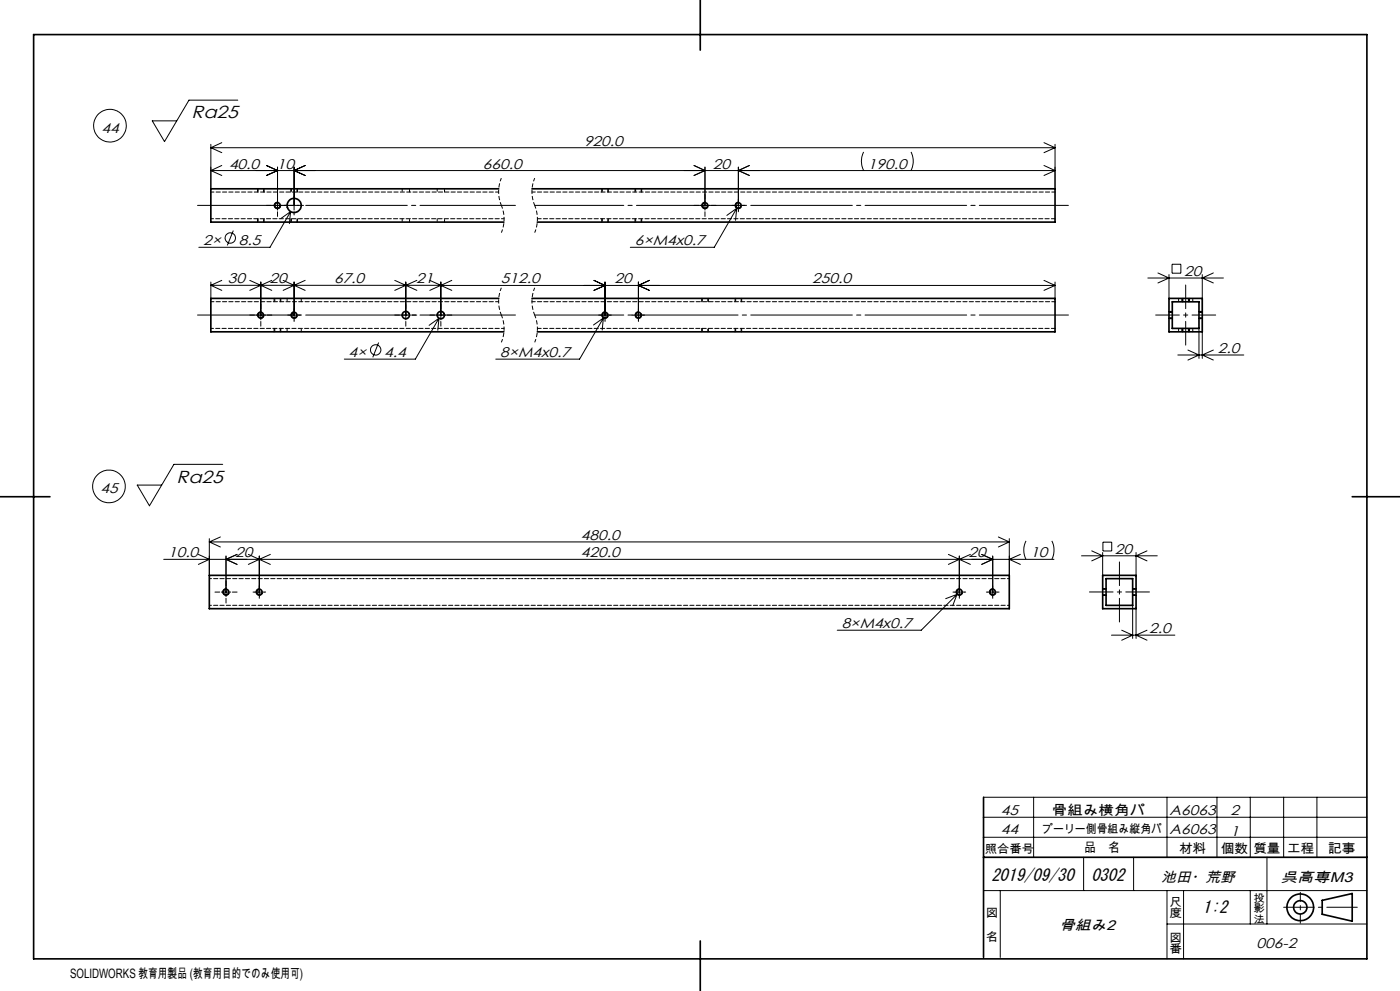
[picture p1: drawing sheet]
<svg xmlns="http://www.w3.org/2000/svg" width="420mm" height="297mm" viewBox="0 0 420 297" stroke-linecap="round" stroke-linejoin="round" font-family="sans-serif">
<g fill="none" stroke="#000" stroke-width=".3">
<path d="M71.3 30h-14.6l-7.3 12.4-3.7-6.2h7.3M63.3 51.1h253.2M63.3 51.1l3.2 1.5M63.3 43.2v13.4M63.3 44.3h253.2M63.3 44.3l3.2 1.5M66.5 49.6l-3.2 1.5M66.5 42.8l-3.2 1.5M77.3 56.6v1M79.2 56.6v1M79.9 49.6l3.4 1.5-3.4 1.5M83.3 50.1v12.9"/>
<path d="M87.2 56.6v1M88.2 50.1v12.9M89.3 56.6v1M91.5 49.6l-3.3 1.5 3.3 1.5M180.5 56.6v1M182.5 56.6v1M190.5 56.6v1M192.5 56.6v1M208.2 49.6l3.3 1.5-3.3 1.5M211.5 50.1v12.9M221.5 50.1v12.9M224.8 49.6l-3.3 1.5 3.3 1.5"/>
<path d="M259.1 45.5a6.1 6.1 0 0 0 0 5.6M273.3 45.5a6.1 6.1 0 0 1 0 5.6M313.2 49.6l3.3 1.5M313.2 42.8l3.3 1.5M316.5 51.1l-3.3 1.5M316.5 43.2v13.4M316.5 44.3l-3.3 1.5M70 69.1l-1.8 4.5M77.3 65.6v1M79.2 65.6v1M79.9 61.6h1.5M81.8 61.6h2.8"/>
<path d="M83.3 63.5v1.4M83.5 60.6a1.01 1.01 0 0 0-1.2 .7 1.01 1.01 0 0 0 .7 1.2 1.01 1.01 0 0 0 1.2-.7M85.1 61.6h1.4M86.9 61.6h2.7M87.2 63.4l-6.2 10.7h-21.3M87.2 63.4l-3 2.1M87.2 63.4l-.4 3.6M87.2 65.6v1M88.2 63.5v.9M89.3 65.6v1M90.1 61.6h1M180.5 65.6v1"/>
<path d="M182.5 65.6v1M190.5 65.6v1M192.5 65.6v1M208.2 61.6h1.4M210.1 61.6h2.8M211.5 63.5v1.4M211.8 60.6a1.01 1.01 0 0 0-1.3 .7 1.01 1.01 0 0 0 .7 1.2 1.01 1.01 0 0 0 1.3-.7M213.4 61.6h1.4M219.6 61.6h.4M220.1 61.6h2.8M221 62.4l-6.7 11.7h-25.2M221 62.4l-2.9 2.2"/>
<path d="M221 62.4l-.3 3.6M221.5 63.1v.4M221.8 60.6a1.01 1.01 0 0 0-1.3 .7 1.01 1.01 0 0 0 .7 1.2 1.01 1.01 0 0 0 1.3-.7M223 61.6h.4M351.6 79.2h2.7v2.7h-2.7zM63.3 84.5v4.9M63.3 85.5h69M63.3 85.5l3.2 1.5M66.5 84l-3.2 1.5M74.9 94.4h1.4M74.9 84l3.3 1.5M76.8 94.4h2.9"/>
<path d="M78.2 96.3v1.5M78.2 84.5v11.3M78.2 85.5l-3.3 1.5M78.2 85.5l3.3 1.5M78.5 93.5a1 1 0 0 0-1.2 .7 1 1 0 0 0 .7 1.2 1 1 0 0 0 1.2-.7M80.2 94.4h1.3M81.5 84l-3.3 1.5M82.2 89.4v1M82.2 98.4v1M84.2 89.4v1M84.2 98.4v1M84.9 84l3.3 1.5"/>
<path d="M86.3 94.4h.4M86.9 94.4h2.7M88.2 96v.3M88.2 84.5v11.3M88.2 85.5l-3.3 1.5M88.2 85.5l3.3 1.5M88.5 93.5a1 1 0 0 0-1.2 .7 1 1 0 0 0 .7 1.2 1 1 0 0 0 1.2-.7M89.8 94.4h.3M91.5 84l-3.3 1.5M118.4 94.4h1.4M118.4 84l3.3 1.5M120.3 94.4h2.9"/>
<path d="M121.7 96.3v1.5M121.7 84.5v11.3M121.7 85.5l-3.3 1.5M121.7 85.5l3.4 1.5M123.6 94.4h1.4M125.1 84l-3.4 1.5M128.9 94.4h1.5M128.9 84l3.4 1.5M130.8 94.4h2.8M131.7 95.4l-7.1 12.2h-21.3M131.7 95.4l-3 2.1M131.7 95.4l-.4 3.6"/>
<path d="M132.3 96.3v1.5M132.3 84.5v11.3M132.3 85.5l-3.4 1.5M132.3 85.5h184.2M132.3 85.5l3.2 1.5M134.1 94.4h1.4M135.5 84l-3.2 1.5M178.2 84l3.3 1.5-3.3 1.5M179.6 94.4h.4M180.1 94.4h2.8M181 95.3l-7.1 12.3h-25.2M181 95.3l-3 2.1"/>
<path d="M181 95.3l-.3 3.6M181.5 96v.3M181.5 84.5v11.3M181.8 93.5a.98 .98 0 0 0-1.2 .7 .98 .98 0 0 0 .7 1.2 .98 .98 0 0 0 1.2-.7M183 94.4h.4M189.6 94.4h.4M190.1 94.4h2.8M191.5 96v.3M191.5 84.5v11.3M191.8 93.5a1 1 0 0 0-1.3 .7 1 1 0 0 0 .8 1.2 1 1 0 0 0 1.2-.7M193 94.4h.4M194.8 84l-3.3 1.5 3.3 1.5"/>
<path d="M210.5 89.4v1M210.5 98.4v1M212.5 89.4v1M212.5 98.4v1M220.5 89.4v1M220.5 98.4v1M222.5 89.4v1M222.5 98.4v1M313.2 84l3.3 1.5M316.5 84.5v4.9M316.5 85.5l-3.3 1.5M344.3 83.3h22.7"/>
<path d="M347.4 81.8l3.3 1.5-3.3 1.5M350.7 93.4h1M350.7 95.4h1M350.7 82.3v7.1M354.7 89.4v1M354.7 98.4v1M356.7 89.4v1M356.7 98.4v1M359.7 93.4h1M359.7 95.4h1M359.7 98.4v9M360.7 99.4v8"/>
<path d="M360.7 82.3v7.1M364 81.8l-3.3 1.5 3.3 1.5M113.6 102.7l-1.8 4.4M353.3 106.4h19.8M356.4 104.9l3.3 1.5-3.3 1.5M364 104.9l-3.3 1.5 3.3 1.5M66.8 139.2h-14.6l-7.4 12.4-3.6-6.2h7.3M49.1 167.6h267.1M59.5 166.2l3.3 1.4-3.3 1.6M62.8 162.4h240M62.8 161.4v11M62.8 162.4l3.3 1.5"/>
<path d="M64.5 177.4h1.4M66.1 160.9l-3.3 1.5M66.4 177.4h2.8M67.8 179.3v1.4M67.8 166.6v12.2M68.1 176.5a.99 .99 0 0 0-1.3 .7 .99 .99 0 0 0 .7 1.2 .99 .99 0 0 0 1.3-.7M69.7 177.4h1.4M71.1 166.2l-3.3 1.4 3.3 1.6M74.5 166.2l3.3 1.4M75.9 177.4h.4M76.4 177.4h2.8M77.8 166.6v12.2"/>
<path d="M77.8 167.6l-3.3 1.6M77.8 167.6l3.3 1.6M77.8 179v.3M78.1 176.5a1 1 0 0 0-1.3 .7 1 1 0 0 0 .7 1.2 1 1 0 0 0 1.3-.7M79.3 177.4h.4M81.1 166.2l-3.3 1.4M284.5 166.2l3.3 1.4M285.9 177.4h.4M286.4 177.4h2.8M287.1 178.1l-10.7 10.8h-25.2M287.1 178.1l-3.4 1.3M287.1 178.1l-1.3 3.4"/>
<path d="M287.8 167.6l3.3 1.6M287.8 166.6v12.2M287.8 167.6l-3.3 1.6M287.8 179v.3M288.1 176.5a1 1 0 0 0-1.3 .7 1 1 0 0 0 .8 1.2 1 1 0 0 0 1.2-.7M289.3 177.4h.4M291.1 166.2l-3.3 1.4M294.5 166.2l3.3 1.4-3.3 1.6M295.9 177.4h.4M296.4 177.4h2.8M297.8 166.6v12.2M297.8 179v.3"/>
<path d="M298.1 176.5a1 1 0 0 0-1.3 .7 1 1 0 0 0 .7 1.2 1 1 0 0 0 1.3-.7M299.3 177.4h.4M299.5 160.9l3.3 1.5M302.8 161.4v11M302.8 162.4l-3.3 1.5M306.1 166.2l-3.3 1.4 3.3 1.6M307.8 162.1a6.1 6.1 0 0 0 0 5.5M315.6 162.1a6.4 6.4 0 0 1 0 5.5M324.4 166.6h22.8M327.5 165.1l3.3 1.5-3.3 1.5M330.8 178.4h1M330.8 176.4h1"/>
<path d="M330.8 165.6v6.8M330.9 162.5h2.6v2.6h-2.6zM339.8 178.4h1M339.8 176.4h1M340.8 165.6v6.8M344.1 165.1l-3.3 1.5 3.3 1.5M333.4 190.4h19.1M336.5 188.9l3.3 1.5-3.3 1.5M339.8 181.4v9.9M340.8 182.4v8.9M344.1 188.9l-3.3 1.5 3.3 1.5M295.1 238.9h115"/>
<path d="M310.1 238.9v18M350.1 238.9v18M365.1 238.9v18M375.1 238.9v18M385.1 238.9v18M395.1 238.9v18M295.1 250.9h115M295.1 244.9h115M325.1 256.9v10M340.1 256.9v10M380.1 256.9v20M295.1 266.9h115"/>
<path d="M300.1 266.9v20M350.1 276.9h60M350.1 266.9v20.4M355.1 266.9v20.5M375.1 266.9v10"/>
<circle cx="33" cy="37.7" r="4.9"/>
<circle cx="69.1" cy="71.3" r="1.55"/>
<circle cx="112.7" cy="104.9" r="1.55"/>
<circle cx="32.7" cy="145.8" r="4.9"/>
</g>
<path d="M150.4 53.4a10.6 10.6 0 0 0 0 8.2M160.4 53.4a10.6 10.6 0 0 0 0 8.2M150.4 61.6a10.6 10.6 0 0 1 0 8.1M160.4 61.6a10.6 10.6 0 0 1 0 8.1M150.4 86.2a10.6 10.6 0 0 0 0 8.2M150.4 94.4a10.6 10.6 0 0 1 0 8.2M160.4 86.2a10.6 10.6 0 0 0 0 8.2M160.4 94.4a10.6 10.6 0 0 1 0 8.2" fill="none" stroke="#000" stroke-width=".3" stroke-dasharray="1.3 .6" stroke-dashoffset=".2" stroke-linecap="butt"/>
<g fill="none" stroke="#000" stroke-width=".5">
<path d="M10.1 10.4h400v277h-400zM210.1 0v15M149.6 56.6h-86.3v10h87.9M159.6 56.6h156.9v10h-155.3M149.6 89.4h-86.3v10h87.9M159.6 89.4h156.9v10h-155.3M350.7 89.4h10v10h-10zM351.7 90.4h8v8h-8zM0 148.9h15M405.7 148.9h14.3M62.8 172.4h240v10h-240zM330.8 172.4h10v10h-10z"/>
<path d="M331.8 173.4h8v8h-8zM295.1 238.9v48M295.1 256.9h115M396.7 269.8l9-2v8.3l-9-2.1zM210.1 282v15"/>
<circle cx="83.2" cy="61.6" r=".82"/>
<circle cx="88.2" cy="61.6" r="2.11"/>
<circle cx="211.5" cy="61.6" r=".82"/>
<circle cx="221.5" cy="61.6" r=".83"/>
<circle cx="78.2" cy="94.4" r=".82"/>
<circle cx="88.2" cy="94.4" r=".82"/>
<circle cx="121.7" cy="94.4" r="1.1"/>
<circle cx="132.2" cy="94.4" r="1.09"/>
<circle cx="181.5" cy="94.4" r=".83"/>
<circle cx="191.5" cy="94.4" r=".82"/>
<circle cx="67.8" cy="177.4" r=".82"/>
<circle cx="77.8" cy="177.4" r=".82"/>
<circle cx="287.8" cy="177.4" r=".82"/>
<circle cx="297.8" cy="177.4" r=".83"/>
<circle cx="390.1" cy="271.9" r="4"/>
<circle cx="390.1" cy="271.9" r="2"/>
</g>
<path d="M346.7 94.4h18M355.7 103.4v-18M326.8 177.4h18M335.8 186.4v-18" fill="none" stroke="#000" stroke-width=".3" stroke-dasharray="30.5 1.3 1.3 1.3" stroke-dashoffset="23.4"/>
<path d="M390.1 276.7v-9.3" fill="none" stroke="#000" stroke-width=".3" stroke-dasharray="30.5 1.3 1.3 1.3" stroke-dashoffset="27.8"/>
<path d="M385.1 271.9h22.1" fill="none" stroke="#000" stroke-width=".3" stroke-dasharray="30.5 1.3 1.3 1.3" stroke-dashoffset="21.3"/>
<path d="M154.6 61.6h-95.3M154.6 94.4h-95.3" fill="none" stroke="#000" stroke-width=".3" stroke-dasharray="30.5 1.3 1.3 1.3" stroke-dashoffset="1.8"/>
<path d="M320.5 61.6h-160.1M320.5 94.4h-160.1" fill="none" stroke="#000" stroke-width=".3" stroke-dasharray="30.5 1.3 1.3 1.3" stroke-dashoffset="3.8"/>
<path d="M316.5 65.6h-155.3M316.5 98.4h-155.3" fill="none" stroke="#000" stroke-width=".3" stroke-dasharray="1.3 .6" stroke-dashoffset=".1"/>
<path d="M149.6 57.6h-86.3M316.5 57.6h-156.9M149.6 90.4h-86.3M316.5 90.4h-156.9" fill="none" stroke="#000" stroke-width=".3" stroke-dasharray="1.3 .6" stroke-dashoffset=".3"/>
<g fill="none" stroke="#000" stroke-width=".3" stroke-dasharray="1.3 .6" stroke-dashoffset=".5">
<path d="M77.4 56.6v1M79.1 57.6v-1M87.4 56.6v1M89.1 57.6v-1M120.7 56.6v1M122.9 57.6v-1M131.2 56.6v1M133.4 57.6v-1M180.7 56.6v1M182.4 57.6v-1M190.7 56.6v1M192.4 57.6v-1"/>
<path d="M77.4 65.6v1M79.1 66.6v-1M87.4 65.6v1M89.1 66.6v-1M120.7 65.6v1M122.9 66.6v-1M131.2 65.6v1M133.4 66.6v-1M151.2 65.6h-87.9M180.7 65.6v1M182.4 66.6v-1M190.7 65.6v1"/>
<path d="M192.4 66.6v-1M82.4 98.4v1M82.4 89.4v1M84.1 99.4v-1M84.1 90.4v-1M86.1 98.4v1M86.1 89.4v1M90.4 99.4v-1M90.4 90.4v-1M151.2 98.4h-87.9M210.7 98.4v1M210.7 89.4v1"/>
<path d="M212.4 99.4v-1M212.4 90.4v-1M220.7 98.4v1M220.7 89.4v1M222.4 99.4v-1M222.4 90.4v-1M350.7 95.2h1M350.7 95.5h1M351.7 93.6h-1M351.7 93.3h-1M353.6 89.4v1M353.6 98.4v1"/>
<path d="M354.9 98.4v1M354.9 89.4v1M356.5 99.4v-1M356.5 90.4v-1M357.8 90.4v-1M357.8 99.4v-1M359.7 95.2h1M359.7 95.5h1M360.7 93.6h-1M360.7 93.3h-1M330.8 178.2h1M331.8 176.6h-1"/>
<path d="M339.8 178.2h1M340.8 176.6h-1"/>
</g>
<path d="M302.8 173.4h-240M302.8 181.4h-240" fill="none" stroke="#000" stroke-width=".3" stroke-dasharray="1.3 .6" stroke-dashoffset=".7"/>
<g font-size="5.2">
<text x="57.5" y="35.5">Ra25</text>
<text x="53" y="144.7">Ra25</text>
</g>
<g font-size="5.1">
<text x="297.4" y="263.9">2019/09/30</text>
<text x="327.4" y="263.9">0302</text>
<text x="360.8" y="273.5">1:2</text>
</g>
<g font-size="4.2">
<text x="30.4" y="39.7">44</text>
<text x="175.2" y="43.7">920.0</text>
<text x="68.7" y="50.5">40.0</text>
<text x="83" y="50.5">10</text>
<text x="144.9" y="50.5">660.0</text>
<text x="213.9" y="50.5">20</text>
<text x="260.4" y="50.5">190.0</text>
<text x="61" y="73.5">2×</text>
<text x="71.7" y="73.5">8.5</text>
<text x="190.4" y="73.5">6×M4x0.7</text>
<text x="355.2" y="82.7">20</text>
<text x="68.4" y="84.9">30</text>
<text x="80.9" y="84.9">20</text>
<text x="100.2" y="84.9">67.0</text>
<text x="124.9" y="84.9">21</text>
<text x="150.3" y="84.9">512.0</text>
<text x="184.4" y="84.9">20</text>
<text x="243.7" y="84.9">250.0</text>
<text x="104.6" y="107">4×</text>
<text x="115.3" y="107">4.4</text>
<text x="150" y="107.1">8×M4x0.7</text>
<text x="365.4" y="105.8">2.0</text>
<text x="30.1" y="147.8">45</text>
<text x="174.3" y="161.8">480.0</text>
<text x="50.4" y="167.1">10.0</text>
<text x="70.6" y="167.1">20</text>
<text x="174.3" y="167.1">420.0</text>
<text x="290.5" y="167.1">20</text>
<text x="309.1" y="167.1">10</text>
<text x="334.5" y="165.9">20</text>
<text x="252.5" y="188.3">8×M4x0.7</text>
<text x="344.7" y="189.8">2.0</text>
<text x="300.3" y="244.1">45</text>
<text x="350.9" y="244.1">A6063</text>
<text x="369.1" y="244.1">2</text>
<text x="300.3" y="249.9">44</text>
<text x="350.9" y="249.9">A6063</text>
<text x="369.1" y="250.5">1</text>
<text x="348.4" y="264.4">池田・荒野</text>
<text x="384.2" y="264.4">呉高専M3</text>
<text x="317.8" y="278.6">骨組み2</text>
<text x="377" y="284.1">006-2</text>
</g>
<text font-size="4.1" x="315.5" y="244.1">骨組み横角パ</text>
<g font-size="3.9">
<text x="325.2" y="255.5">品　名</text>
<text x="353.7" y="255.6">材料</text>
<text x="366.2" y="255.6">個数</text>
<text x="376" y="255.6">質量</text>
<text x="386.1" y="255.6">工程</text>
<text x="398.4" y="255.6">記事</text>
<text x="21" y="293">SOLIDWORKS 教育用製品 (教育用目的でのみ使用可)</text>
</g>
<g font-size="3.5">
<text x="312.7" y="249.7">プーリー側骨組み縦角パ</text>
<text x="295.4" y="255.6">照合番号</text>
<text x="295.8" y="274.9">図</text>
<text x="350.8" y="271.4">尺</text>
<text x="350.8" y="274.9">度</text>
<text x="295.8" y="282">名</text>
<text x="350.8" y="282.2">図</text>
<text x="350.8" y="285.8">番</text>
</g>
<g font-size="3.2">
<text x="376" y="270.2">投</text>
<text x="376" y="273.4">影</text>
<text x="376" y="276.5">法</text>
</g>
</svg>
